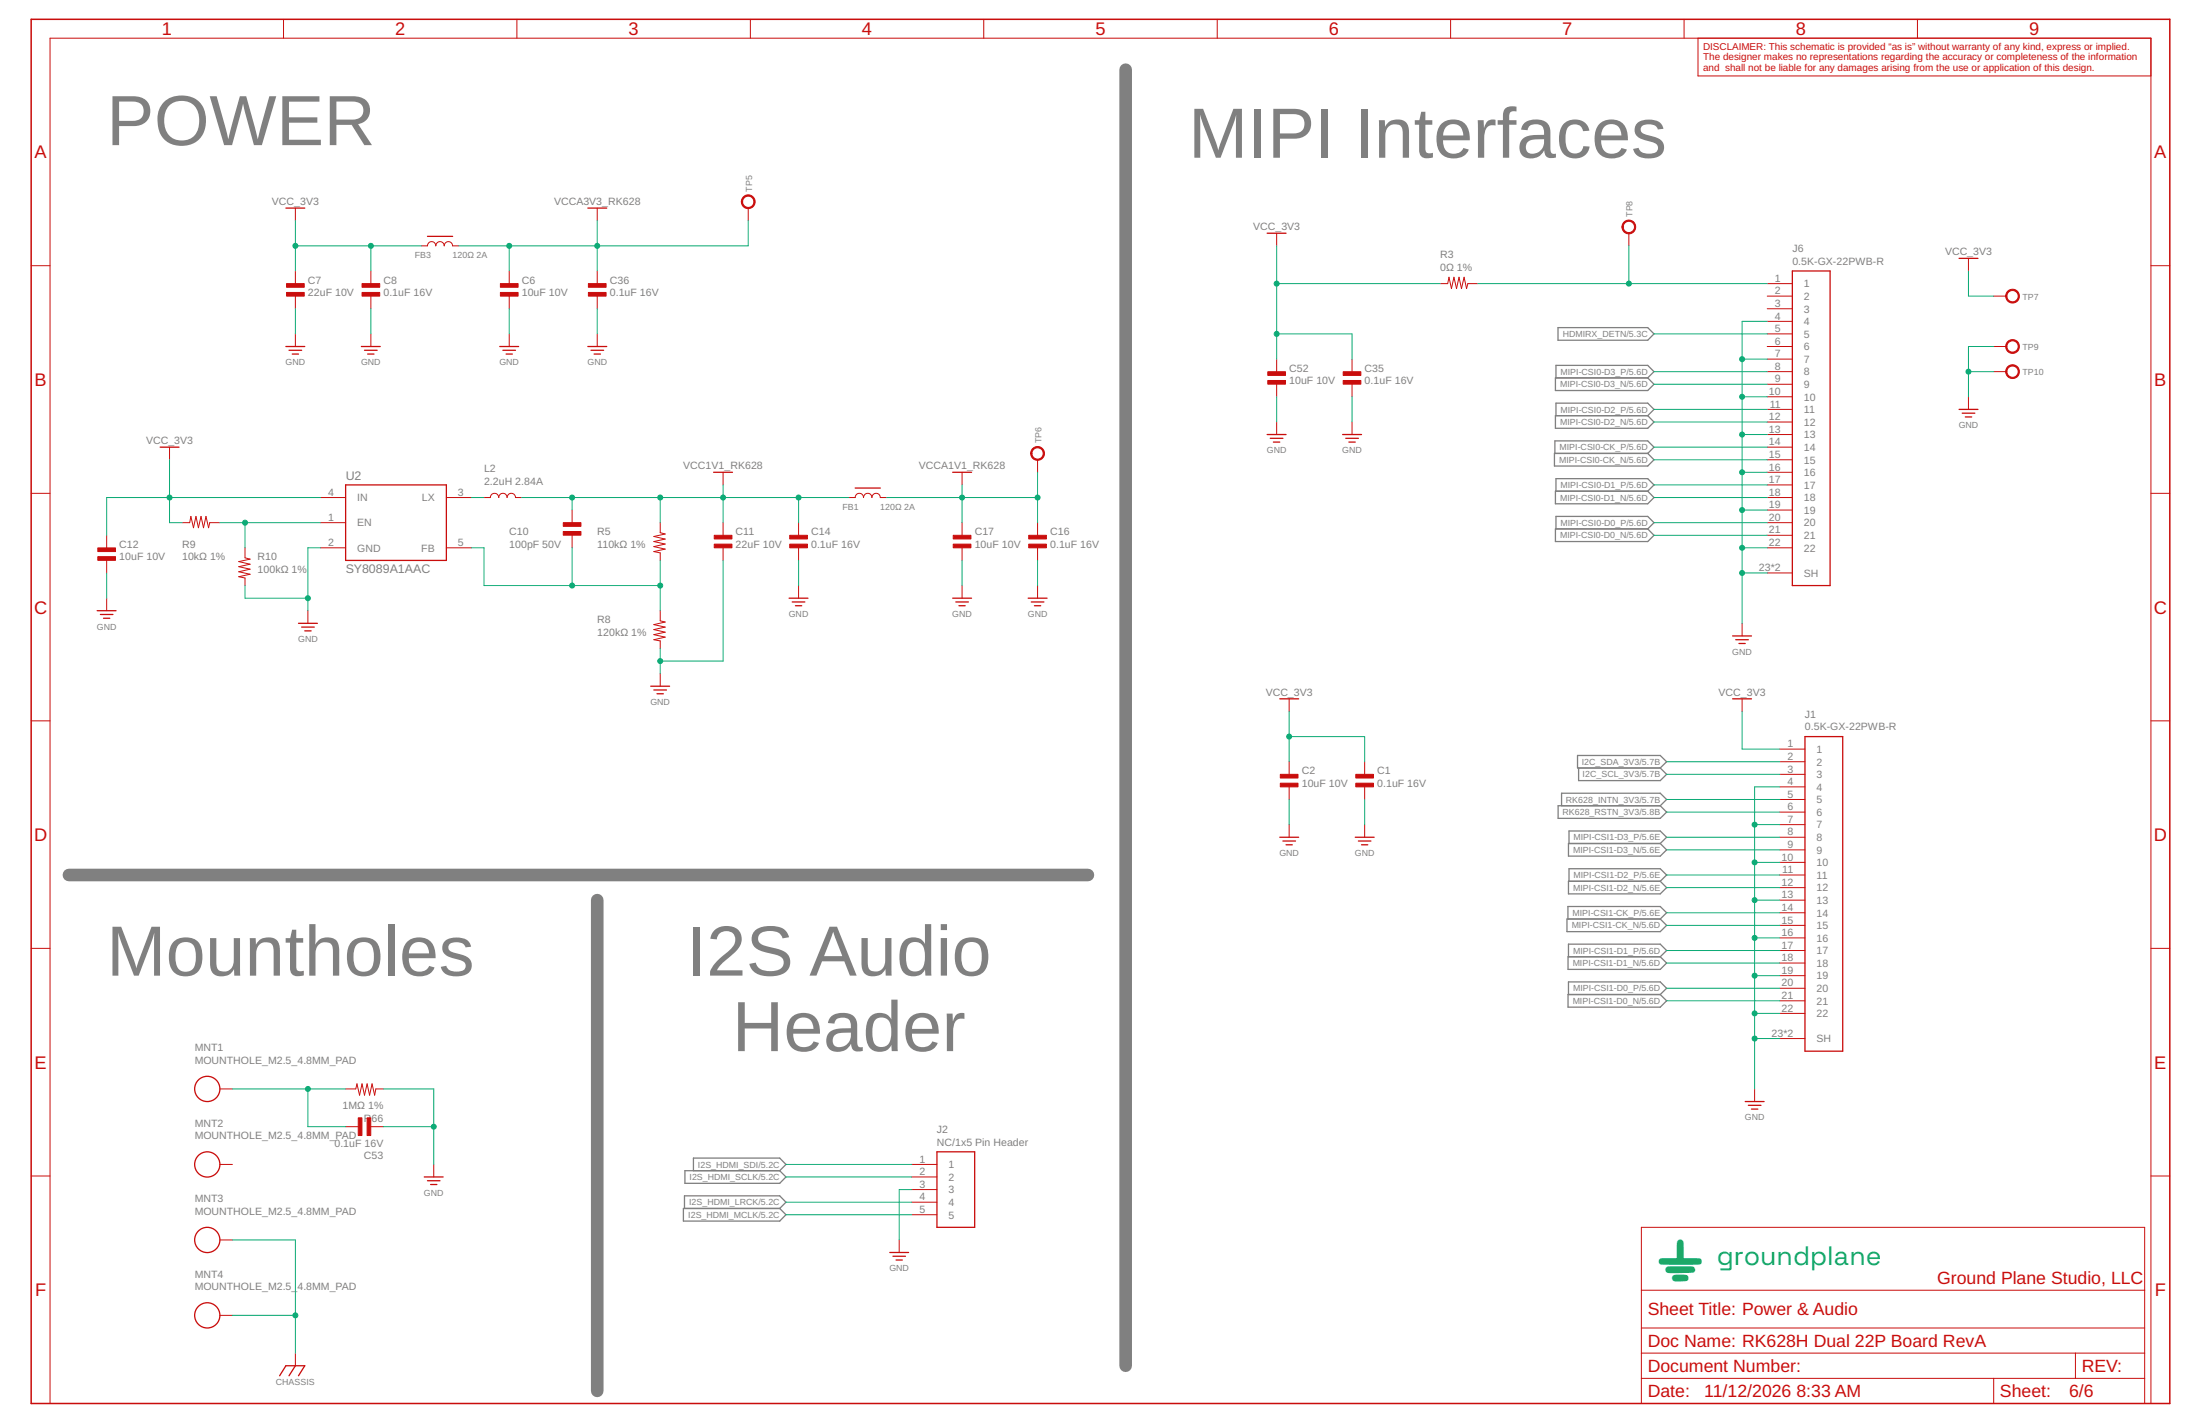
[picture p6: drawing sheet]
<svg xmlns="http://www.w3.org/2000/svg" width="432mm" height="279mm" viewBox="0 0 432 279" stroke-linecap="round" stroke-linejoin="round" font-family="sans-serif">
<path d="M220.9 13.7v254.3M13.5 171.7h200M117.2 176.6v96.3" fill="none" stroke="#808080" stroke-width="2.5"/>
<g fill="none" stroke="#808080" stroke-width=".25">
<path d="M305.3 74.1h18.1l1.2 1.3-1.2 1.2h-18.1zM305.4 74.1v-2.4h18l1.2 1.2-1.2 1.2M305.8 64.3h17.6l1.2 1.2-1.2 1.3h-17.6zM305.1 89h18.3l1.2 1.2-1.2 1.2h-18.3zM305.2 89v-2.5h18.2l1.2 1.2-1.2 1.3M305.3 81.6h18.1l1.2 1.2-1.2 1.2h-18.1zM305.3 96.4h18.1l1.2 1.2-1.2 1.2h-18.1zM305.4 81.6v-2.5h18l1.2 1.2-1.2 1.3M305.4 96.4v-2.5h18l1.2 1.2-1.2 1.3M305.3 103.8h18.1l1.2 1.2-1.2 1.3h-18.1zM305.4 103.8v-2.5h18l1.2 1.3-1.2 1.2M305.8 158.1h20.1l1.2 1.2-1.2 1.3h-20.1z"/>
<path d="M306.5 158.1v-2.5h19.4l1.2 1.3-1.2 1.2M309.6 148.2h16.3l1.2 1.3-1.2 1.2h-16.3zM309.8 150.7v2.5h16.1l1.2-1.3-1.2-1.2M307.8 165.5h18.1l1.2 1.3-1.2 1.2h-18.1zM307.8 172.9h18.1l1.2 1.3-1.2 1.2h-18.1zM308 165.5v-2.5h17.9l1.2 1.3-1.2 1.2M308 172.9v-2.4h17.9l1.2 1.2-1.2 1.2M307.6 180.3h18.3l1.2 1.3-1.2 1.2h-18.3zM307.7 180.3v-2.4h18.2l1.2 1.2-1.2 1.2M307.8 187.7h18.1l1.2 1.3-1.2 1.2h-18.1zM307.8 195.1h18.1l1.2 1.3-1.2 1.2h-18.1zM307.8 187.7v-2.4h18.1l1.2 1.2-1.2 1.2"/>
<path d="M307.8 195.1v-2.4h18.1l1.2 1.2-1.2 1.2M134.1 237.1h18.9l1.3 1.2-1.3 1.3h-18.9zM134.3 237.1v-2.5h18.7l1.3 1.3-1.3 1.2M134.4 229.7h18.6l1.3 1.2-1.3 1.3h-18.6zM136.1 229.7v-2.5h16.9l1.3 1.3-1.3 1.2"/>
</g>
<g fill="none" stroke="#c90d0c" stroke-width=".2">
<path d="M55.6 3.8v3.7M101.5 3.8v3.7M147.3 3.8v3.7M193.1 3.8v3.7M238.9 3.8v3.7M284.7 3.8v3.7M330.5 3.8v3.7M333.3 7.5v7.4h88.9M376.3 3.8v3.7M6.1 52.1h3.7M58 40.8v2.5M58 53.2v2.4"/>
<path d="M58 58.1v2.5M72.8 53.2v2.4M72.8 58.1v2.5M82.7 48.2h1.2a.82 .82 0 0 1 .8-.8 .82 .82 0 0 1 .8 .8 .83 .83 0 0 1 .9-.8 .83 .83 0 0 1 .8 .8 .83 .83 0 0 1 .8-.8 .83 .83 0 0 1 .8 .8h1.3M99.9 53.2v2.4M99.9 58.1v2.5M117.2 40.8v2.5M117.2 53.2v2.4M117.2 58.1v2.5M146.9 40.8v2.5M250.6 45.8v2.4M282.7 55.6h1.4l.3-1.2 .5 2.2 .5-2.2 .5 2.2 .5-2.2 .5 2.2 .5-2.2 .4 2.2 .3-1h2"/>
<path d="M319.7 45.8v2.4M346.9 55.6h4.9M346.9 58.1h4.9M386.4 50.7v2.5M391.3 58.1h2.5M422.2 52.1h3.7M58 65.5v2.5M72.8 65.5v2.5M99.9 65.5v2.5M117.2 65.5v2.5M250.6 70.5v2.4M250.6 75.4v2.5"/>
<path d="M265.4 70.5v2.4M265.4 75.4v2.5M346.9 60.6h4.9M346.9 63.1h4.9M346.9 65.5h4.9M346.9 68h4.9M346.9 70.5h4.9M346.9 72.9h4.9M346.9 75.4h4.9M346.9 77.9h4.9M386.4 77.9v2.4M391.3 68h2.5"/>
<path d="M391.3 72.9h2.5M6.1 96.8h3.7M33.3 87.7v2.5M62.9 97.6h4.9M87.6 97.6h4.9M95 97.6h1.2a.83 .83 0 0 1 .9-.8 .83 .83 0 0 1 .8 .8 .82 .82 0 0 1 .8-.8 .82 .82 0 0 1 .8 .8 .83 .83 0 0 1 .9-.8 .83 .83 0 0 1 .8 .8h1.2M141.9 92.7v2.4M166.6 97.6h1.3a.82 .82 0 0 1 .8-.8 .82 .82 0 0 1 .8 .8 .83 .83 0 0 1 .8-.8 .83 .83 0 0 1 .8 .8 .83 .83 0 0 1 .9-.8 .83 .83 0 0 1 .8 .8h1.2M188.8 92.7v2.4M203.6 90.2v2.5M250.6 82.8v2.5M265.4 82.8v2.5"/>
<path d="M346.9 97.6h4.9M346.9 80.3h4.9M346.9 82.8h4.9M346.9 85.3h4.9M346.9 87.7h4.9M346.9 90.2h4.9M346.9 92.7h4.9M346.9 95.1h4.9M422.2 96.8h3.7M20.9 105v2.5M20.9 110v2.4M20.9 117.4v2.4"/>
<path d="M35.8 102.6h1.4l.3-1.3 .5 2.2 .5-2.2 .4 2.2 .6-2.2 .4 2.2 .5-2.2 .5 2.2 .3-.9h2M48.1 107.5v2l1 .2-2.2 .5 2.2 .5-2.2 .5 2.2 .5-2.2 .5 2.2 .5-2.2 .5 1.2 .2v1.5M60.4 119.8v2.5M62.9 102.6h4.9M62.9 107.5h4.9M87.6 107.5h4.9M112.3 100.1v2.5M112.3 105v2.5M129.6 102.6v1.9l1 .3-2.3 .5 2.3 .5-2.3 .5 2.3 .4-2.3 .6 2.3 .4-2.3 .5 1.3 .3v1.5M129.6 119.8v2l1 .2-2.3 .6 2.3 .4-2.3 .5 2.3 .5-2.3 .5 2.3 .5-2.3 .5 1.3 .3v1.4M141.9 102.6v2.4M141.9 107.5v2.5"/>
<path d="M156.7 102.6v2.4M156.7 107.5v2.5M156.7 114.9v2.5M188.8 102.6v2.4M188.8 107.5v2.5M188.8 114.9v2.5M203.6 102.6v2.4M203.6 107.5v2.5M203.6 114.9v2.5M346.9 102.6h4.9M346.9 107.5h4.9M346.9 100.1h4.9"/>
<path d="M346.9 105h4.9M346.9 112.4h4.9M129.6 132.2v2.4M253 137.1v2.5M341.9 122.3v2.5M341.9 137.1v2.5M6.1 141.4h3.7M253 149.5v2.4M253 154.4v2.5M267.8 149.5v2.4M267.8 154.4v2.5M349.3 147h5"/>
<path d="M349.3 149.5h5M349.3 151.9h5M349.3 154.4h5M349.3 156.9h5M349.3 159.3h5M422.2 141.4h3.7M253 161.8v2.5M267.8 161.8v2.5M349.3 161.8h5M349.3 164.3h5M349.3 166.8h5M349.3 169.2h5"/>
<path d="M349.3 171.7h5M349.3 174.2h5M349.3 176.6h5M349.3 179.1h5M6.1 186.1h3.7M349.3 181.6h5M349.3 184h5M349.3 186.5h5M349.3 189h5M349.3 191.4h5M349.3 193.9h5M349.3 196.4h5"/>
<path d="M349.3 198.8h5M422.2 186.1h3.7M43.2 213.7h2.4M67.8 213.7h2l.3-1 .5 2.2 .5-2.2 .4 2.2 .6-2.2 .4 2.2 .5-2.2 .5 2.2 .3-1.2h1.4M344.4 213.7v2.4M349.3 203.8h5M6.1 230.7h3.7M43.2 228.5h2.4M67.8 221.1h2.5M72.8 221.1h2.4M85.1 228.5v2.4M179 228.5h4.9"/>
<path d="M179 230.9h4.9M179 233.4h4.9M179 235.9h4.9M179 238.3h4.9M422.2 230.7h3.7M43.2 243.3h2.4M43.2 258.1h2.4M176.5 243.3v2.4M322.2 240.8h98.7v34.6h-98.7zM322.2 253.2h98.7M9.8 275.4v-267.9h412.4v267.9M58 265.5v2.5"/>
<path d="M322.2 265.5h98.7M322.2 270.4h98.7M322.2 260.6h98.7M391.3 270.4v5M407.4 265.5v4.9"/>
</g>
<path d="M6.1 3.8h419.8v271.6h-419.8z" fill="none" stroke="#c90d0c" stroke-width=".3"/>
<g fill="none" stroke="#c90d0c" stroke-width=".25">
<path d="M56.1 40.8h3.7M83.9 46.4h4.9M115.4 40.8h3.7M248.7 45.8h3.7M351.8 53.2h7.4v61.7h-7.4zM384.5 50.7h3.7M56.1 68h3.7M56.7 68.7h2.5M57.4 69.5h1.2M70.9 68h3.7M71.5 68.7h2.5M72.2 69.5h1.2"/>
<path d="M98.1 68h3.7M98.7 68.7h2.5M99.3 69.5h1.3M115.4 68h3.7M116 68.7h2.5M116.6 69.5h1.3M31.4 87.7h3.7M67.8 95.1h19.8v14.9h-19.8zM140.1 92.7h3.7M167.9 95.8h4.9M187 92.7h3.7M248.7 85.3h3.7"/>
<path d="M249.3 86h2.5M249.9 86.7h1.3M263.5 85.3h3.7M264.1 86h2.5M264.8 86.7h1.2M384.5 80.3h3.7M385.1 81.1h2.5M385.7 81.8h1.3M19.1 119.8h3.7M154.9 117.4h3.7M155.5 118.1h2.5M156.1 118.9h1.3"/>
<path d="M187 117.4h3.7M187.6 118.1h2.5M188.2 118.9h1.2M201.8 117.4h3.7M202.4 118.1h2.5M203 118.9h1.3M19.7 120.6h2.5M20.3 121.3h1.2M58.6 122.3h3.7M59.2 123h2.5M59.8 123.8h1.3M127.7 134.6h3.7"/>
<path d="M128.3 135.4h2.5M128.9 136.1h1.3M251.2 137.1h3.7M340.1 124.8h3.7M340.1 137.1h3.7M340.7 125.5h2.5M341.3 126.3h1.2M354.3 144.5h7.4v61.7h-7.4zM251.2 164.3h3.7M251.8 165h2.5M252.4 165.8h1.2M266 164.3h3.7"/>
<path d="M266.6 165h2.5M267.2 165.8h1.3M342.5 216.1h3.7M343.2 216.9h2.4M343.8 217.6h1.2M83.3 230.9h3.7M83.9 231.7h2.5M84.5 232.4h1.2M183.9 226h7.4v14.8h-7.4zM174.6 245.7h3.7M175.3 246.5h2.4M175.9 247.2h1.2"/>
<path d="M54.9 269.9l1.2-1.9h3.7l-1.2 1.9M58 268l-1.3 1.9"/>
<circle cx="40.7" cy="213.7" r="2.48"/>
<circle cx="40.7" cy="228.5" r="2.48"/>
<circle cx="40.7" cy="243.3" r="2.48"/>
<circle cx="40.7" cy="258.1" r="2.48"/>
</g>
<g fill="#c90d0c" stroke="#c90d0c" stroke-width=".2">
<path d="M19.2 109.2h3.5v.7h-3.5z"/>
<path d="M19.2 107.5h3.5v.7h-3.5z"/>
<path d="M110.6 104.3h3.4v.7h-3.4z"/>
<path d="M110.6 102.6h3.4v.7h-3.4z"/>
<path d="M56.2 57.4h3.5v.7h-3.5z"/>
<path d="M56.2 55.6h3.5v.8h-3.5z"/>
<path d="M140.2 106.8h3.5v.7h-3.5z"/>
<path d="M140.2 105h3.5v.7h-3.5z"/>
<path d="M98.2 57.4h3.5v.7h-3.5z"/>
<path d="M98.2 55.6h3.5v.8h-3.5z"/>
<path d="M115.5 57.4h3.5v.7h-3.5z"/>
<path d="M115.5 55.6h3.5v.8h-3.5z"/>
<path d="M187.1 106.8h3.5v.7h-3.5z"/>
<path d="M187.1 105h3.5v.7h-3.5z"/>
<path d="M201.9 106.8h3.5v.7h-3.5z"/>
<path d="M201.9 105h3.5v.7h-3.5z"/>
<path d="M155 106.8h3.5v.7h-3.5z"/>
<path d="M155 105h3.5v.7h-3.5z"/>
<path d="M71.1 57.4h3.4v.7h-3.4z"/>
<path d="M71.1 55.6h3.4v.8h-3.4z"/>
<path d="M263.6 72.9h3.5v.8h-3.5z"/>
<path d="M263.6 74.7h3.5v.7h-3.5z"/>
<path d="M248.8 72.9h3.5v.8h-3.5z"/>
<path d="M248.8 74.7h3.5v.7h-3.5z"/>
<path d="M72.1 219.3h.7v3.5h-.7z"/>
<path d="M70.3 219.3h.7v3.5h-.7z"/>
<path d="M266.1 151.9h3.5v.8h-3.5z"/>
<path d="M266.1 153.7h3.5v.7h-3.5z"/>
<path d="M251.3 151.9h3.5v.8h-3.5z"/>
<path d="M251.3 153.7h3.5v.7h-3.5z"/>
</g>
<g fill="#c90d0c" stroke="#c90d0c" stroke-width=".2">
<path d="M145.9 38.7a1.36 1.36 0 0 1 2.1 .2 1.36 1.36 0 0 1-.8 2 1.36 1.36 0 0 1-1.7-1.3h.3a1.11 1.11 0 0 1 1.6-.9 1.11 1.11 0 0 1 .1 1.8 1.11 1.11 0 0 1-1.7-.6v-.3h-.3z" fill-rule="evenodd"/>
<path d="M202.6 88a1.36 1.36 0 0 1 2.2 .2 1.36 1.36 0 0 1-.8 2.1 1.36 1.36 0 0 1-1.7-1.3h.2a1.11 1.11 0 0 1 1.7-1 1.11 1.11 0 0 1 .1 1.9 1.11 1.11 0 0 1-1.7-.7l-.1-.2h-.2z" fill-rule="evenodd"/>
<path d="M394 57.2a1.35 1.35 0 0 1 2.2 .2 1.35 1.35 0 0 1-.8 2 1.35 1.35 0 0 1-1.7-1.3h.2a1.11 1.11 0 0 1 1.6-1 1.11 1.11 0 0 1 .2 1.8 1.11 1.11 0 0 1-1.8-.5v-.3h-.2z" fill-rule="evenodd"/>
<path d="M318.7 43.6a1.35 1.35 0 0 1 2.1 .2 1.35 1.35 0 0 1-.7 2 1.35 1.35 0 0 1-1.8-1.3h.3a1.11 1.11 0 0 1 1.5-1 1.11 1.11 0 0 1 .3 1.8 1.11 1.11 0 0 1-1.8-.5v-.3h-.3z" fill-rule="evenodd"/>
<path d="M394 67.1a1.35 1.35 0 0 1 2.2 .2 1.35 1.35 0 0 1-.8 2 1.35 1.35 0 0 1-1.7-1.3h.2a1.11 1.11 0 0 1 1.6-1.1 1.11 1.11 0 0 1 .2 1.9 1.11 1.11 0 0 1-1.8-.5v-.3h-.2z" fill-rule="evenodd"/>
<path d="M394 72a1.35 1.35 0 0 1 2.2 .2 1.35 1.35 0 0 1-.8 2 1.35 1.35 0 0 1-1.7-1.3h.2a1.11 1.11 0 0 1 1.6-1 1.11 1.11 0 0 1 .2 1.8 1.11 1.11 0 0 1-1.8-.5v-.3h-.2z" fill-rule="evenodd"/>
</g>
<g fill="none" stroke="#0dab76" stroke-width=".2">
<path d="M58 43.3v9.9M58 48.2h24.7M72.8 48.2v5M99.9 48.2v5M117.2 43.3v9.9M146.9 43.3v4.9h-56.8M250.6 48.2v22.3M250.6 55.6h32.1M290.1 55.6h56.8M319.7 48.2v7.4M386.4 53.2v4.9h4.9M58 60.6v4.9"/>
<path d="M72.8 60.6v4.9M99.9 60.6v4.9M117.2 60.6v4.9M250.6 77.9v4.9M250.6 65.5h14.8v5M265.4 77.9v4.9M324.6 72.9h22.3M324.6 65.5h22.3M324.6 75.4h22.3M341.9 70.5h5M341.9 77.9h5M346.9 63.1h-5v59.2"/>
<path d="M386.4 72.9h4.9M391.3 68h-4.9v9.9M33.3 90.2v12.4h2.5M62.9 97.6h-42v7.4M92.5 97.6h2.5M102.4 97.6h64.2M112.3 97.6v2.5M129.6 97.6v5M141.9 95.1v7.5M156.7 97.6v5M174 97.6h29.6M188.8 95.1v7.5"/>
<path d="M203.6 92.7v9.9M324.6 97.6h22.3M324.6 82.8h22.3M324.6 80.3h22.3M324.6 90.2h22.3M324.6 87.7h22.3M324.6 95.1h22.3M341.9 85.3h5M341.9 92.7h5M20.9 112.4v5M43.2 102.6h19.7M48.1 102.6v4.9"/>
<path d="M48.1 114.9v2.5h12.3M62.9 107.5h-2.5v12.3M92.5 107.5h2.5v7.4h34.6M112.3 107.5v7.4M129.6 110v9.8M141.9 110v19.7h-12.3M156.7 110v4.9M188.8 110v4.9M203.6 110v4.9M324.6 102.6h22.3M324.6 105h22.3M341.9 107.5h5"/>
<path d="M341.9 100.1h5M341.9 112.4h5M129.6 127.2v5M253 139.6v9.9M341.9 139.6v7.4h7.4M253 156.9v4.9M253 144.5h14.8v5M267.8 156.9v4.9M327.1 149.5h22.2M327.1 151.9h22.2M327.1 156.9h22.2M327.1 159.3h22.2"/>
<path d="M349.3 154.4h-4.9v59.3M327.1 164.3h22.2M327.1 166.8h22.2M327.1 171.7h22.2M327.1 174.2h22.2M327.1 179.1h22.2M344.4 161.8h4.9M344.4 169.2h4.9M344.4 176.6h4.9M327.1 181.6h22.2M327.1 186.5h22.2M327.1 189h22.2"/>
<path d="M327.1 193.9h22.2M327.1 196.4h22.2M344.4 184h4.9M344.4 191.4h4.9M344.4 198.8h4.9M45.6 213.7h22.2M60.4 213.7v7.4h7.4M75.2 213.7h9.9v14.8M344.4 203.8h4.9M75.2 221.1h9.9M154.3 230.9h24.7M154.3 235.9h24.7"/>
<path d="M154.3 228.5h24.7M154.3 238.3h24.7M179 233.4h-2.5v9.9M45.6 243.3h12.4v22.2M45.6 258.1h12.4"/>
</g>
<g fill="#0dab76" stroke="#0dab76" stroke-width=".2">
<circle cx="60.4" cy="117.4" r=".49"/>
<circle cx="129.6" cy="129.7" r=".49"/>
<circle cx="341.9" cy="70.5" r=".49"/>
<circle cx="341.9" cy="77.9" r=".49"/>
<circle cx="341.9" cy="85.3" r=".49"/>
<circle cx="341.9" cy="92.7" r=".49"/>
<circle cx="341.9" cy="100.1" r=".49"/>
<circle cx="341.9" cy="107.5" r=".49"/>
<circle cx="341.9" cy="112.4" r=".49"/>
<circle cx="85.1" cy="221.1" r=".49"/>
<circle cx="386.4" cy="72.9" r=".49"/>
<circle cx="344.4" cy="161.8" r=".49"/>
<circle cx="344.4" cy="169.2" r=".49"/>
<circle cx="344.4" cy="176.6" r=".49"/>
<circle cx="344.4" cy="184" r=".49"/>
<circle cx="344.4" cy="191.4" r=".49"/>
<circle cx="344.4" cy="198.8" r=".49"/>
<circle cx="344.4" cy="203.8" r=".49"/>
<circle cx="188.8" cy="97.6" r=".49"/>
<circle cx="203.6" cy="97.6" r=".49"/>
<circle cx="112.3" cy="114.9" r=".49"/>
<circle cx="129.6" cy="114.9" r=".49"/>
<circle cx="48.1" cy="102.6" r=".49"/>
<circle cx="141.9" cy="97.6" r=".49"/>
<circle cx="112.3" cy="97.6" r=".49"/>
<circle cx="129.6" cy="97.6" r=".49"/>
<circle cx="156.7" cy="97.6" r=".49"/>
<circle cx="33.3" cy="97.6" r=".49"/>
<circle cx="58" cy="48.2" r=".49"/>
<circle cx="72.8" cy="48.2" r=".49"/>
<circle cx="253" cy="144.5" r=".49"/>
<circle cx="250.6" cy="55.6" r=".49"/>
<circle cx="250.6" cy="65.5" r=".49"/>
<circle cx="117.2" cy="48.2" r=".49"/>
<circle cx="99.9" cy="48.2" r=".49"/>
<circle cx="58" cy="258.1" r=".49"/>
<circle cx="60.4" cy="213.7" r=".49"/>
<circle cx="319.7" cy="55.6" r=".49"/>
</g>
<g font-size="13.9" fill="#808080">
<text x="20.9" y="28.5">POWER</text>
<text x="233.3" y="30.9">MIPI Interfaces</text>
<text x="20.9" y="191.4">Mountholes</text>
<text x="134.8" y="191.4">I2S Audio</text>
<text x="143.7" y="206.2">Header</text>
</g>
<text font-size="8.9" fill="#22a152" x="325.4" y="249.9">G</text>
<text font-size="5.2" fill="#22a152" x="337" y="248.2">groundplane</text>
<g font-size="3.6" fill="#c90d0c">
<text x="31.7" y="6.9">1</text>
<text x="77.6" y="6.9">2</text>
<text x="123.4" y="6.9">3</text>
<text x="169.2" y="6.9">4</text>
<text x="215" y="6.9">5</text>
<text x="260.8" y="6.9">6</text>
<text x="306.6" y="6.9">7</text>
<text x="352.4" y="6.9">8</text>
<text x="398.3" y="6.9">9</text>
<text x="6.8" y="31.1">A</text>
<text x="422.8" y="31.1">A</text>
<text x="6.8" y="75.7">B</text>
<text x="422.8" y="75.7">B</text>
<text x="6.7" y="120.4">C</text>
<text x="422.7" y="120.4">C</text>
<text x="6.7" y="165">D</text>
<text x="422.7" y="165">D</text>
<text x="6.8" y="209.7">E</text>
<text x="422.8" y="209.7">E</text>
<text x="6.9" y="254.3">F</text>
<text x="422.9" y="254.3">F</text>
</g>
<g font-size="3.5" fill="#c90d0c">
<text x="380.2" y="251.9">Ground Plane Studio, LLC</text>
<text x="323.4" y="258.1">Sheet Title: Power &amp; Audio</text>
<text x="323.4" y="269.2">Document Number:</text>
<text x="323.4" y="264.3">Doc Name: RK628H Dual 22P Board RevA</text>
<text x="408.6" y="269.2">REV:</text>
<text x="323.4" y="274.1">Date:</text>
<text x="334.5" y="274.1">11/12/2026</text>
<text x="352.6" y="274.1">8:33 AM</text>
<text x="392.5" y="274.1">Sheet:</text>
<text x="406.1" y="274.1">6/6</text>
</g>
<g font-size="2.4" fill="#808080">
<text x="67.8" y="94.2">U2</text>
<text x="67.8" y="112.4">SY8089A1AAC</text>
</g>
<g font-size="2.1" fill="#808080">
<text x="53.4" y="40.2">VCC_3V3</text>
<text x="108.7" y="40.2">VCCA3V3_RK628</text>
<text x="245.9" y="45.1">VCC_3V3</text>
<text x="282.7" y="53.2">0Ω 1%</text>
<text x="282.7" y="50.7">R3</text>
<text x="351.8" y="51.9">0.5K-GX-22PWB-R</text>
<text x="351.8" y="49.5">J6</text>
<text x="381.8" y="50.1">VCC_3V3</text>
<text x="60.4" y="58.1">22uF 10V</text>
<text x="60.4" y="55.6">C7</text>
<text x="75.3" y="58.1">0.1uF 16V</text>
<text x="75.3" y="55.6">C8</text>
<text x="102.4" y="58.1">10uF 10V</text>
<text x="102.4" y="55.6">C6</text>
<text x="119.7" y="58.1">0.1uF 16V</text>
<text x="119.7" y="55.6">C36</text>
<text x="348.4" y="55.3">1</text>
<text x="348.4" y="57.8">2</text>
<text x="354.1" y="56.4">1</text>
<text x="354.1" y="58.8">2</text>
<text x="348.4" y="60.2">3</text>
<text x="348.4" y="62.7">4</text>
<text x="348.4" y="65.2">5</text>
<text x="354.1" y="61.3">3</text>
<text x="354.1" y="63.8">4</text>
<text x="348.4" y="67.6">6</text>
<text x="348.4" y="70.1">7</text>
<text x="354.1" y="66.3">5</text>
<text x="354.1" y="68.7">6</text>
<text x="354.1" y="71.2">7</text>
<text x="253" y="75.4">10uF 10V</text>
<text x="253" y="72.9">C52</text>
<text x="267.8" y="75.4">0.1uF 16V</text>
<text x="267.8" y="72.9">C35</text>
<text x="347.2" y="77.5">10</text>
<text x="348.4" y="72.6">8</text>
<text x="348.4" y="75">9</text>
<text x="354.1" y="73.7">8</text>
<text x="354.1" y="76.1">9</text>
<text x="347.2" y="82.5">12</text>
<text x="347.3" y="80">11</text>
<text x="354.1" y="78.6">10</text>
<text x="354.1" y="81.1">11</text>
<text x="354.1" y="83.5">12</text>
<text x="28.7" y="87.1">VCC_3V3</text>
<text x="347.2" y="84.9">13</text>
<text x="347.2" y="87.4">14</text>
<text x="347.2" y="89.9">15</text>
<text x="354.1" y="86">13</text>
<text x="354.1" y="88.5">14</text>
<text x="95" y="95.1">2.2uH 2.84A</text>
<text x="95" y="92.7">L2</text>
<text x="134.1" y="92.1">VCC1V1_RK628</text>
<text x="180.3" y="92.1">VCCA1V1_RK628</text>
<text x="347.2" y="92.3">16</text>
<text x="347.2" y="94.8">17</text>
<text x="354.1" y="90.9">15</text>
<text x="354.1" y="93.4">16</text>
<text x="354.1" y="95.9">17</text>
<text x="64.4" y="97.3">4</text>
<text x="70.1" y="98.4">IN</text>
<text x="82.8" y="98.4">LX</text>
<text x="89.9" y="97.3">3</text>
<text x="347.2" y="97.3">18</text>
<text x="347.2" y="99.7">19</text>
<text x="354.1" y="98.4">18</text>
<text x="354.1" y="100.8">19</text>
<text x="23.4" y="107.5">C12</text>
<text x="35.7" y="107.5">R9</text>
<text x="64.4" y="102.2">1</text>
<text x="64.4" y="107.1">2</text>
<text x="70.1" y="103.3">EN</text>
<text x="89.9" y="107.1">5</text>
<text x="99.9" y="107.5">100pF 50V</text>
<text x="99.9" y="105">C10</text>
<text x="117.2" y="107.5">110kΩ 1%</text>
<text x="117.2" y="105">R5</text>
<text x="144.4" y="107.5">22uF 10V</text>
<text x="144.4" y="105">C11</text>
<text x="159.2" y="107.5">0.1uF 16V</text>
<text x="159.2" y="105">C14</text>
<text x="191.3" y="107.5">10uF 10V</text>
<text x="191.3" y="105">C17</text>
<text x="206.1" y="107.5">0.1uF 16V</text>
<text x="206.1" y="105">C16</text>
<text x="347.2" y="102.2">20</text>
<text x="347.2" y="104.7">21</text>
<text x="347.2" y="107.1">22</text>
<text x="354.1" y="103.3">20</text>
<text x="354.1" y="105.8">21</text>
<text x="23.4" y="110">10uF 10V</text>
<text x="35.7" y="110">10kΩ 1%</text>
<text x="50.6" y="112.4">100kΩ 1%</text>
<text x="50.6" y="110">R10</text>
<text x="70.1" y="108.2">GND</text>
<text x="82.7" y="108.2">FB</text>
<text x="345.2" y="112.1">23*2</text>
<text x="354.1" y="108.2">22</text>
<text x="354.1" y="113.2">SH</text>
<text x="117.2" y="124.8">120kΩ 1%</text>
<text x="117.2" y="122.3">R8</text>
<text x="248.4" y="136.5">VCC_3V3</text>
<text x="337.3" y="136.5">VCC_3V3</text>
<text x="354.3" y="143.3">0.5K-GX-22PWB-R</text>
<text x="354.3" y="140.8">J1</text>
<text x="350.8" y="146.6">1</text>
<text x="350.8" y="149.1">2</text>
<text x="356.5" y="147.7">1</text>
<text x="255.5" y="154.4">10uF 10V</text>
<text x="255.5" y="151.9">C2</text>
<text x="270.3" y="154.4">0.1uF 16V</text>
<text x="270.3" y="151.9">C1</text>
<text x="350.8" y="151.6">3</text>
<text x="350.8" y="154.1">4</text>
<text x="356.5" y="150.2">2</text>
<text x="356.5" y="152.7">3</text>
<text x="356.5" y="155.1">4</text>
<text x="350.8" y="156.5">5</text>
<text x="350.8" y="159">6</text>
<text x="350.8" y="161.5">7</text>
<text x="356.5" y="157.6">5</text>
<text x="356.5" y="160.1">6</text>
<text x="350.8" y="163.9">8</text>
<text x="350.8" y="166.4">9</text>
<text x="356.5" y="162.5">7</text>
<text x="356.5" y="165">8</text>
<text x="356.5" y="167.5">9</text>
<text x="349.7" y="168.9">10</text>
<text x="349.7" y="173.8">12</text>
<text x="349.8" y="171.3">11</text>
<text x="356.5" y="170">10</text>
<text x="356.5" y="172.4">11</text>
<text x="349.7" y="176.3">13</text>
<text x="349.7" y="178.7">14</text>
<text x="356.5" y="174.9">12</text>
<text x="356.5" y="177.4">13</text>
<text x="356.5" y="179.8">14</text>
<text x="349.7" y="181.2">15</text>
<text x="349.7" y="183.7">16</text>
<text x="356.5" y="182.3">15</text>
<text x="356.5" y="184.8">16</text>
<text x="349.7" y="186.1">17</text>
<text x="349.7" y="188.6">18</text>
<text x="349.7" y="191.1">19</text>
<text x="356.5" y="187.2">17</text>
<text x="356.5" y="189.7">18</text>
<text x="349.7" y="193.6">20</text>
<text x="349.7" y="196">21</text>
<text x="356.5" y="192.2">19</text>
<text x="356.5" y="194.6">20</text>
<text x="356.5" y="197.1">21</text>
<text x="347.7" y="203.4">23*2</text>
<text x="349.7" y="198.5">22</text>
<text x="356.5" y="199.6">22</text>
<text x="38.2" y="208.7">MOUNTHOLE_M2.5_4.8MM_PAD</text>
<text x="38.2" y="206.2">MNT1</text>
<text x="356.5" y="204.5">SH</text>
<text x="38.2" y="221.1">MNT2</text>
<text x="67.3" y="217.6">1MΩ 1%</text>
<text x="71.4" y="220.1">R</text>
<text x="72.9" y="220.1">66</text>
<text x="38.2" y="223.5">MOUNTHOLE_M2.5_4.8MM_PAD</text>
<text x="65.6" y="225">0.1uF 16V</text>
<text x="71.4" y="227.5">C53</text>
<text x="183.9" y="224.8">NC/1x5 Pin Header</text>
<text x="183.9" y="222.3">J2</text>
<text x="180.5" y="228.1">1</text>
<text x="180.5" y="230.6">2</text>
<text x="180.5" y="233.1">3</text>
<text x="186.2" y="229.2">1</text>
<text x="186.2" y="231.7">2</text>
<text x="38.2" y="238.3">MOUNTHOLE_M2.5_4.8MM_PAD</text>
<text x="38.2" y="235.9">MNT3</text>
<text x="180.5" y="235.5">4</text>
<text x="180.5" y="238">5</text>
<text x="186.2" y="234.1">3</text>
<text x="186.2" y="236.6">4</text>
<text x="186.2" y="239.1">5</text>
<text x="38.2" y="250.7">MNT4</text>
<text x="38.2" y="253.2">MOUNTHOLE_M2.5_</text>
<text x="58.4" y="253.2">4.8MM_PAD</text>
</g>
<g font-size="1.9" fill="#c90d0c">
<text x="334.3" y="9.8">DISCLAIMER: This schematic is provided “as is” without warranty of any kind, express or implied.</text>
<text x="334.3" y="11.8">The designer makes no representations regarding the accuracy or completeness of the information</text>
<text x="334.3" y="13.9">and shall not be liable for any damages arising from the use or application of this design.</text>
</g>
<g font-size="1.7" fill="#808080">
<text x="147.6" y="37.6" transform="rotate(-90 147.6 37.6)">TP5</text>
<text x="320.4" y="42.6" transform="rotate(-90 320.4 42.6)">TP8</text>
<text x="81.4" y="50.7">FB3</text>
<text x="88.8" y="50.7">120Ω 2A</text>
<text x="397" y="58.8">TP7</text>
<text x="56" y="71.7">GND</text>
<text x="70.9" y="71.7">GND</text>
<text x="98" y="71.7">GND</text>
<text x="115.3" y="71.7">GND</text>
<text x="306.7" y="66.1">HDMIRX_DETN/5.3C</text>
<text x="397" y="68.7">TP9</text>
<text x="306.2" y="76">MIPI-CSI0-D3_N/5.6D</text>
<text x="306.3" y="73.5">MIPI-CSI0-D3_P/5.6D</text>
<text x="397" y="73.7">TP10</text>
<text x="306.2" y="83.4">MIPI-CSI0-D2_N/5.6D</text>
<text x="306.3" y="80.9">MIPI-CSI0-D2_P/5.6D</text>
<text x="204.4" y="87" transform="rotate(-90 204.4 87)">TP6</text>
<text x="248.6" y="89">GND</text>
<text x="263.5" y="89">GND</text>
<text x="306.1" y="88.3">MIPI-CSI0-CK_P/5.6D</text>
<text x="384.4" y="84">GND</text>
<text x="306" y="90.8">MIPI-CSI0-CK_N/5.6D</text>
<text x="306.3" y="95.8">MIPI-CSI0-D1_P/5.6D</text>
<text x="165.4" y="100.1">FB1</text>
<text x="172.8" y="100.1">120Ω 2A</text>
<text x="306.2" y="98.2">MIPI-CSI0-D1_N/5.6D</text>
<text x="306.2" y="105.6">MIPI-CSI0-D0_N/5.6D</text>
<text x="306.3" y="103.2">MIPI-CSI0-D0_P/5.6D</text>
<text x="19" y="123.5">GND</text>
<text x="154.8" y="121.1">GND</text>
<text x="186.9" y="121.1">GND</text>
<text x="201.7" y="121.1">GND</text>
<text x="58.5" y="126">GND</text>
<text x="340" y="128.5">GND</text>
<text x="127.6" y="138.4">GND</text>
<text x="310.4" y="150.1">I2C_SDA_3V3/5.7B</text>
<text x="310.6" y="152.5">I2C_SCL_3V3/5.7B</text>
<text x="306.7" y="160">RK628_RSTN_3V3/5.8B</text>
<text x="307.4" y="157.5">RK628_INTN_3V3/5.7B</text>
<text x="251.1" y="168">GND</text>
<text x="265.9" y="168">GND</text>
<text x="308.8" y="167.4">MIPI-CSI1-D3_N/5.6E</text>
<text x="308.9" y="164.9">MIPI-CSI1-D3_P/5.6E</text>
<text x="308.9" y="172.3">MIPI-CSI1-D2_P/5.6E</text>
<text x="308.7" y="179.7">MIPI-CSI1-CK_P/5.6E</text>
<text x="308.8" y="174.8">MIPI-CSI1-D2_N/5.6E</text>
<text x="308.5" y="182.2">MIPI-CSI1-CK_N/5.6D</text>
<text x="308.7" y="189.6">MIPI-CSI1-D1_N/5.6D</text>
<text x="308.8" y="187.1">MIPI-CSI1-D1_P/5.6D</text>
<text x="308.7" y="197">MIPI-CSI1-D0_N/5.6D</text>
<text x="308.8" y="194.5">MIPI-CSI1-D0_P/5.6D</text>
<text x="342.5" y="219.8">GND</text>
<text x="135.3" y="231.5">I2S_HDMI_SCLK/5.2C</text>
<text x="137" y="229.1">I2S_HDMI_SDI/5.2C</text>
<text x="83.2" y="234.6">GND</text>
<text x="135.1" y="239">I2S_HDMI_MCLK/5.2C</text>
<text x="135.3" y="236.5">I2S_HDMI_LRCK/5.2C</text>
<text x="174.6" y="249.5">GND</text>
<text x="54.2" y="271.7">CHASSIS</text>
</g>
</svg>
